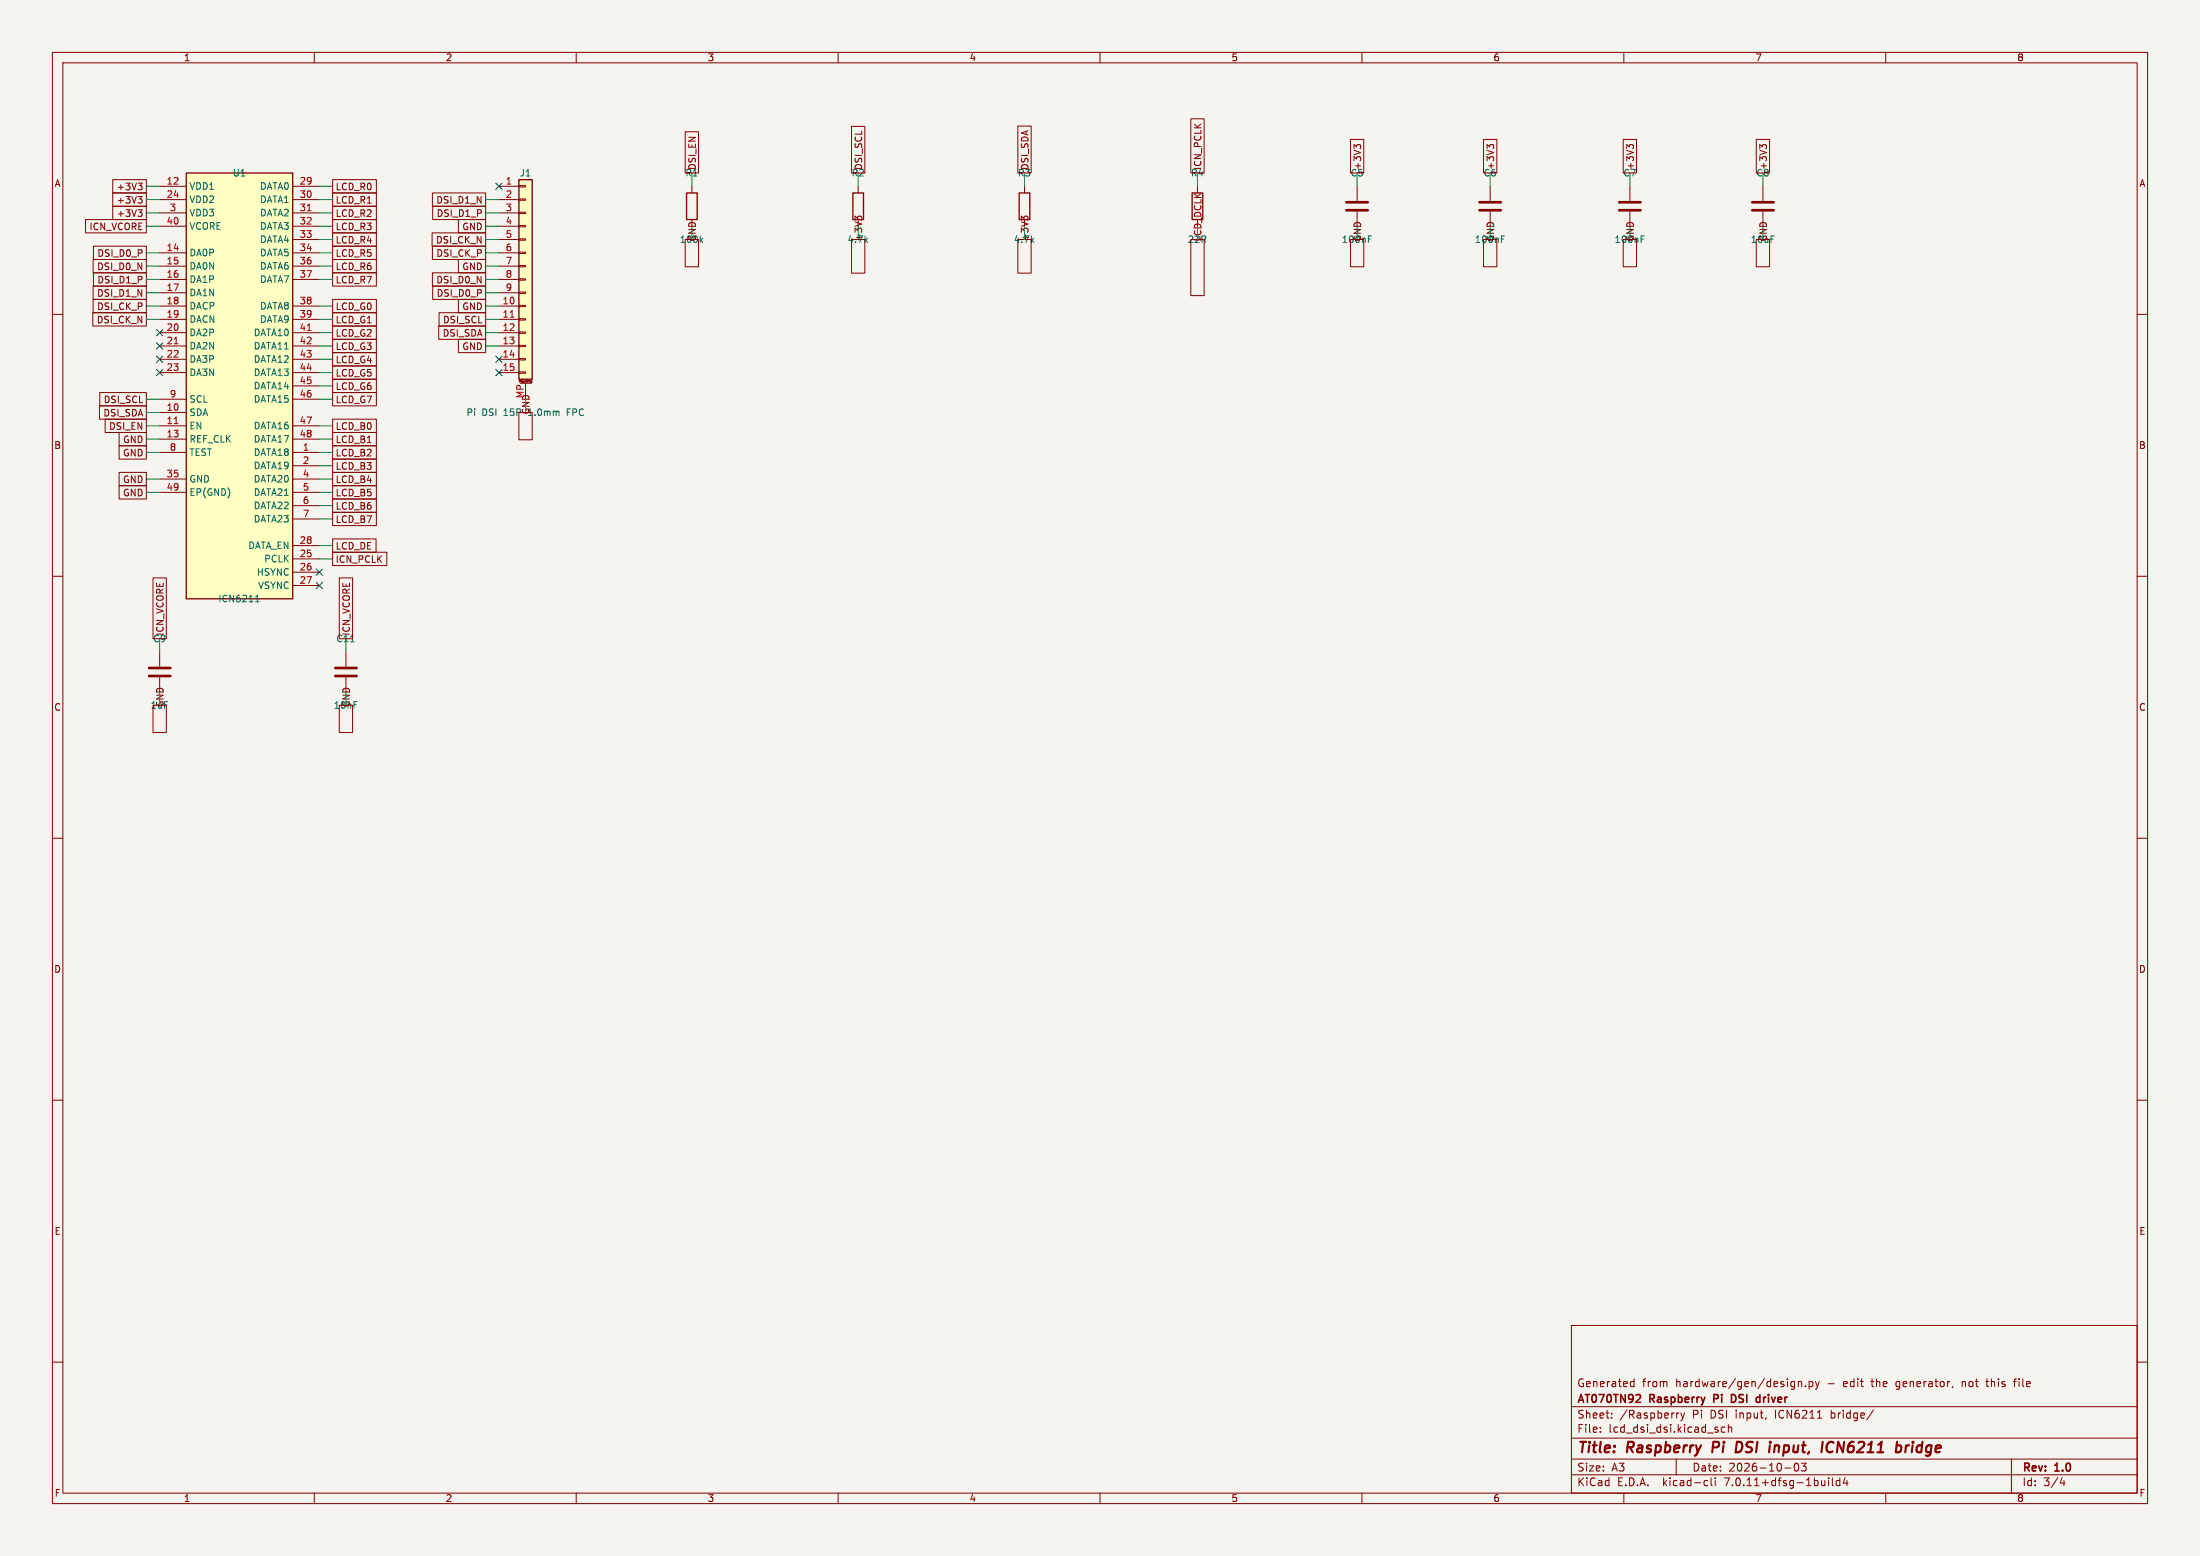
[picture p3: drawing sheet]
<svg xmlns="http://www.w3.org/2000/svg" width="420mm" height="297mm" viewBox="0 0 420 297" stroke-linecap="round" stroke-linejoin="round" font-family="sans-serif">
<path d="M0 0h420v297h-420z" fill="#f5f4ef" stroke="#f5f4ef" stroke-width=".19"/>
<g fill="none" stroke="#840000" stroke-width=".19">
<path d="M10 10h400v277h-400zM12 12h396v273h-396zM60 10v2M110 10v2M160 10v2M210 10v2M260 10v2M310 10v2M360 10v2M21.5 34.3h6.4v2.5h-6.4zM21.5 36.8h6.4v2.6h-6.4zM21.5 39.4h6.4v2.5h-6.4z"/>
<path d="M26.3 35h.8l-.4 .4M26.3 37.5h.8l-.4 .5M26.9 35.4l.2 .3v.3l-.2 .2M26.9 38l.2 .2v.3l-.2 .3M30.5 35.6h5.1M30.5 38.1h5.1M55.9 35.6h5.1M55.9 38.1h5.1M63.5 39.4h8.3v2.5h-8.3zM63.5 36.8h8.3v2.6h-8.3zM63.5 34.3h8.3v2.5h-8.3zM82.5 36.8h10.2v2.6h-10.2z"/>
<path d="M82.6 39.4h10.1v2.5h-10.1zM95.2 35.6h3.9M95.2 38.1h3.9M99.1 38h1.2v.2h-1.2zM99.1 35.4h1.2v.3h-1.2zM130.8 25.2h2.6v7.8h-2.6zM132.1 35.6v1.2M162.6 24.1h2.5v8.9h-2.5zM163.8 35.6v1.2M194.3 24.1h2.6v8.9h-2.6zM195.6 35.6v1.2M227.3 22.7h2.6v10.3h-2.6z"/>
<path d="M228.6 35.6v1.2M257.8 26.6h2.5v6.4h-2.5zM259 27.8l.2-.2h.3l.3 .2M259 28l-.5-.4v.8M259.1 35.6v2.8M283.2 26.6h2.5v6.4h-2.5zM284.4 28l-.5-.4v.8M284.4 27.8l.2-.2h.3l.3 .2M284.5 35.6v2.8M309.9 26.6h2.5v6.4h-2.5zM311 27.8l.3-.2h.3l.2 .2M311 28l-.4-.4v.8"/>
<path d="M311.1 35.6v2.8M335.3 26.6h2.5v6.4h-2.5zM336.4 27.8l.3-.2h.3l.2 .2M336.4 28l-.4-.4v.8M336.5 35.6v2.8M10 60h2M16.3 41.9h11.6v2.6h-11.6zM17.7 59.7h10.2v2.5h-10.2zM17.8 57.1h10.1v2.6h-10.1zM17.8 54.6h10.1v2.6h-10.1zM17.8 49.5h10.1v2.6h-10.1zM17.8 52.1h10.1v2.5h-10.1z"/>
<path d="M17.8 47h10.1v2.5h-10.1zM26.3 40h.8l-.4 .5M26.9 40.5l.2 .3v.3l-.2 .2M30.5 48.3h5.1M30.5 50.8h5.1M30.5 53.3h5.1M30.5 55.9h5.1M30.5 58.4h5.1M30.5 40.6h5.1M30.5 43.2h5.1M55.9 48.3h5.1M55.9 50.8h5.1"/>
<path d="M55.9 53.3h5.1M55.9 58.4h5.1M55.9 40.6h5.1M55.9 43.2h5.1M55.9 45.7h5.1M63.5 47h8.3v2.5h-8.3zM63.5 59.7h8.3v2.5h-8.3zM63.5 57.1h8.3v2.6h-8.3zM63.5 44.4h8.3v2.6h-8.3zM63.5 49.5h8.3v2.6h-8.3zM63.5 52.1h8.3v2.5h-8.3zM63.5 41.9h8.3v2.6h-8.3z"/>
<path d="M82.5 44.4h10.2v2.6h-10.2zM82.5 52.1h10.2v2.5h-10.2zM82.5 47h10.2v2.5h-10.2zM82.6 54.6h10.1v2.6h-10.1zM83.8 59.7h8.9v2.5h-8.9zM87.5 49.5h5.2v2.6h-5.2zM87.5 41.9h5.2v2.6h-5.2zM87.5 57.1h5.2v2.6h-5.2zM95.2 48.3h3.9M95.2 50.8h3.9M95.2 53.3h3.9M95.2 55.9h3.9"/>
<path d="M95.2 58.4h3.9M95.2 40.6h3.9M95.2 43.2h3.9M95.2 45.7h3.9M99.1 58.3h1.2v.2h-1.2zM99.1 55.8h1.2v.2h-1.2zM99.1 53.2h1.2v.3h-1.2zM99.1 50.7h1.2v.2h-1.2zM99.1 48.1h1.2v.3h-1.2zM99.1 45.6h1.2v.2h-1.2zM99.1 43.1h1.2v.2h-1.2zM99.1 40.5h1.2v.3h-1.2z"/>
<path d="M130.8 45.7h2.6v5.2h-2.6zM162.6 45.7h2.5v6.4h-2.5zM163.7 41.5l.3-.2h.3l.2 .2M163.7 41.7l-.5-.4v.7M194.3 45.7h2.6v6.4h-2.6zM195.5 41.5l.2-.2h.3l.3 .2M195.5 41.7l-.5-.4v.7M227.3 45.7h2.6v10.7h-2.6zM257.8 45.7h2.5v5.2h-2.5zM259.1 40.4v2.8M283.2 45.7h2.5v5.2h-2.5zM284.5 40.4v2.8"/>
<path d="M309.9 45.7h2.5v5.2h-2.5zM311.1 40.4v2.8M335.3 45.7h2.5v5.2h-2.5zM336.5 40.4v2.8M408 60h2M19 77.5h8.9v2.5h-8.9zM19 74.9h8.9v2.6h-8.9zM30.5 78.7h5.1M30.5 61h5.1M30.5 63.5h5.1M30.5 66h5.1M30.5 68.6h5.1"/>
<path d="M30.5 71.1h5.1M30.5 76.2h5.1M55.9 61h5.1M55.9 63.5h5.1M55.9 66h5.1M55.9 68.6h5.1M55.9 71.1h5.1M55.9 73.7h5.1M55.9 76.2h5.1M63.5 74.9h8.3v2.6h-8.3zM63.5 72.4h8.3v2.5h-8.3zM63.5 69.8h8.3v2.6h-8.3z"/>
<path d="M63.5 67.3h8.3v2.6h-8.3zM63.5 64.8h8.3v2.5h-8.3zM63.5 62.2h8.3v2.6h-8.3zM83.8 62.2h8.9v2.6h-8.9zM87.5 64.8h5.2v2.5h-5.2zM95.2 61h3.9M95.2 63.5h3.9M95.2 66h3.9M95.2 68.6h3.9M95.2 71.1h3.9M99.1 78.7h2.5v5.2h-2.5zM99.1 71h1.2v.2h-1.2z"/>
<path d="M99.1 68.5h1.2v.2h-1.2zM99.1 65.9h1.2v.3h-1.2zM99.1 63.4h1.2v.2h-1.2zM99.1 60.8h1.2v.3h-1.2zM99.3 73.2h2M100.3 73.2v3M101.4 72.7h.1v.3M101.4 73.1h.1M101.4 72.9h.1M101.5 73.1h-.1M101.5 73v.1M101.5 73h.1"/>
<path d="M20.1 80h7.8v2.6h-7.8zM22.7 92.7h5.2v2.6h-5.2zM22.7 90.2h5.2v2.5h-5.2zM22.7 85.1h5.2v2.5h-5.2zM22.7 82.5h5.2v2.6h-5.2zM30.5 86.4h5.1M30.5 81.3h5.1M30.5 83.8h5.1M30.5 91.4h5.1M30.5 94h5.1M55.9 86.4h5.1M55.9 81.3h5.1"/>
<path d="M55.9 83.8h5.1M55.9 88.9h5.1M55.9 91.4h5.1M55.9 94h5.1M55.9 96.5h5.1M55.9 99.1h5.1M63.5 90.2h8.3v2.5h-8.3zM63.5 97.8h8.3v2.5h-8.3zM63.5 95.2h8.3v2.6h-8.3zM63.5 92.7h8.3v2.6h-8.3zM63.5 87.6h8.3v2.6h-8.3zM63.5 85.1h8.3v2.5h-8.3z"/>
<path d="M63.5 82.5h8.3v2.6h-8.3zM63.5 80h8.3v2.6h-8.3zM10 110h2M29.2 110.3h2.6v11.6h-2.6zM55.9 106.7h5.1M55.9 109.2h5.1M55.9 111.8h5.1M55.9 104.1h5.1M63.5 102.9h8.3v2.5h-8.3zM63.5 105.4h10.3v2.6h-10.3zM64.8 110.3h2.5v11.6h-2.5zM408 110h2"/>
<path d="M29.2 134.6h2.6v5.2h-2.6zM30.5 124.5v2.8M30.5 129.3v2.8M64.8 134.6h2.5v5.2h-2.5zM66 124.5v2.8M66 129.3v2.8M10 160h2M408 160h2M10 210h2M408 210h2M10 260h2M300 253h108v32h-108z"/>
<path d="M408 260h2M300 278.5h108M300 274.5h108M300 268.5h108M305.5 273.2v.2M305.5 272.5v.1M307.7 270.5v.2M307.7 269.8v.1M311.4 263.8h.5M311.4 264.6h.5M311.9 263.2v1.5M320 278.5v3"/>
<path d="M320.5 269.7l-.3 .1-.1 .2M320.9 269.7l.3 1M321.2 270.7l-.3 .5M321.6 269.7l-.4 1M327.8 272.9l.2 .2-.2 .3M327.8 272.4l.1 .1M329.3 272.5l-.4-.1-.3 .3 .1 .6h.6M329.9 272.5l.3-.1 .3 .1 .1 .9M329.9 271.9v1.5M342.7 279.4a.81 .81 0 0 0 .3 1.4l.2-.2 .2-.4-.2-.8M343.3 263.8l.2-.1 .4 .1v.9M343.3 263.7v1"/>
<path d="M344.7 264.5v.2M344.8 279.3l-.5 .6 .4 .1v.6l-.2 .2-.6-.2M345.4 263.8l.4-.1 .3 .3-.2 .6h-.5M345.4 263.7v1.5M346.6 263.7l.3 1M346.9 264.7l-.3 .5M347.3 263.7l-.4 1M357.7 269.1l-1.3 1.9M372.8 264.6l-.1 .3M374.6 263.7v1M374.7 263.8h-.1M379.1 263.7h.6"/>
<path d="M379.3 263.2v1.3l.2 .2M384 278.5v6.5M384.4 263.7h.5M384.9 263.2l-.3 .2v1.3M60 285v2M110 285v2M160 285v2M210 285v2M260 285v2M300 281.5h108M310 285v2M325.6 282.6l.4 .1"/>
<path d="M326 283.5l-.4 .1M326.7 282.1v1.3l.2 .2M327.4 282.1v.1M327.4 282.6v1M340.7 280.2h1.2M349.1 282.1v.1M349.1 282.6v1M349.8 282.1v1.3l.2 .2M351.2 282.7l-.4-.1-.3 .3 .2 .6h.5M351.2 282.1v1.5M352.2 282l-.3 1.1h.9M352.6 282.6v1"/>
<path d="M360 285v2M393.7 282l-.4 1.1h.9M394 282.6v1"/>
</g>
<path d="M327.1 275.2l-.2 2M332.3 275.3l-.7-.1-.3 2h.5l.5-.3M339.4 275.9l-.6 .2M350 275.4a.88 .88 0 0 0-1 0 .88 .88 0 0 0-.3 .9 .69 .69 0 0 0 .3 .8 .69 .69 0 0 0 .8-.1M362.8 276l.2 .3-.2 .7M363.9 275.9l-.2 1.3M364.5 275.9l-.4 .1-.3 .3M365.1 275.9l-.1 1.3M365.2 275.2v.2" fill="none" stroke="#840000" stroke-width=".4"/>
<path d="M312.9 266.2l.3 .3-.1 .3-.8 .9h.9M327.2 267h.6M327.8 266.2h-.6v1.5M331.3 266.4l-.4-.2h-.4v1.5h.4l.4-.2M335.8 266.7l.2 .1M336 266.2v1.5M336 267.6l-.2 .1" fill="none" stroke="#840000" stroke-width=".3"/>
<path d="M257 38.6h4.1M282.4 38.6h4.1M309.1 38.6h4.1M334.5 38.6h4.1M257 40.1h4.1M282.4 40.1h4.1M309.1 40.1h4.1M334.5 40.1h4.1M28.4 129h4.1M28.4 127.5h4.1M64 129h4.1M64 127.5h4.1" fill="none" stroke="#840000" stroke-width=".51"/>
<path d="M35.6 33h20.3v81.3h-20.3zM99.1 34.3h2.5v38.1h-2.5zM131.1 36.8h2v5.1h-2zM162.8 36.8h2v5.1h-2zM194.6 36.8h2v5.1h-2zM227.6 36.8h2v5.1h-2z" fill="none" stroke="#840000" stroke-width=".25"/>
<path d="M133.8 45.8l.4 .5M134.2 45.5l-.5 .4M261.2 45.6h.5M261.2 45h.6M286.6 45.6h.5M286.6 45h.6M313.3 45.6h.4M313.3 45h.6M48.8 114.9h.7M48.8 114l.3-.4v1.3M66.9 122.5h.7" fill="none" stroke="#006464" stroke-width=".19"/>
<g fill="#ffffc2" stroke="#ffffc2" stroke-width=".19">
<path d="M35.6 33h20.3v81.3h-20.3z"/>
<path d="M99.1 34.3h2.5v38.1h-2.5z"/>
</g>
<path d="M58.7 40.2h.7M33.3 65.6h.7M58.7 63.1h.7M97.4 60.5h.7M33.3 80.9h.7" fill="none" stroke="#a90000" stroke-width=".19"/>
<g fill="none" stroke="#009600" stroke-width=".19">
<path d="M27.9 38.1h2.6M27.9 35.6h2.6M61 38.1h2.5M61 35.6h2.5M92.7 38.1h2.5M132.1 33v2.6M163.8 33v2.6M195.6 33v2.6M228.6 33v2.6M259.1 33v2.6M284.5 33v2.6M311.1 33v2.6"/>
<path d="M336.5 33v2.6M27.9 43.2h2.6M27.9 48.3h2.6M27.9 50.8h2.6M27.9 58.4h2.6M27.9 53.3h2.6M27.9 55.9h2.6M27.9 40.6h2.6M61 43.2h2.5M61 48.3h2.5M61 50.8h2.5M61 58.4h2.5"/>
<path d="M61 53.3h2.5M61 40.6h2.5M61 45.7h2.5M92.7 43.2h2.5M92.7 48.3h2.5M92.7 50.8h2.5M92.7 58.4h2.5M92.7 53.3h2.5M92.7 55.9h2.5M92.7 40.6h2.5M92.7 45.7h2.5M27.9 61h2.6"/>
<path d="M27.9 76.2h2.6M27.9 78.7h2.6M61 61h2.5M61 73.7h2.5M61 71.1h2.5M61 68.6h2.5M61 66h2.5M61 63.5h2.5M61 76.2h2.5M92.7 61h2.5M92.7 66h2.5M92.7 63.5h2.5"/>
<path d="M27.9 94h2.6M27.9 81.3h2.6M27.9 86.4h2.6M27.9 91.4h2.6M27.9 83.8h2.6M61 94h2.5M61 81.3h2.5M61 86.4h2.5M61 91.4h2.5M61 83.8h2.5M61 88.9h2.5M61 99.1h2.5"/>
<path d="M61 96.5h2.5M61 106.7h2.5M61 104.1h2.5M30.5 121.9v2.6M66 121.9v2.6"/>
</g>
<g fill="none" stroke="#000084" stroke-width=".19">
<path d="M94.6 35l1.3 1.2M95.9 35l-1.3 1.2M29.9 70.5l1.2 1.2M29.9 68l1.2 1.2M29.9 65.4l1.2 1.2M29.9 62.9l1.2 1.2M31.1 70.5l-1.2 1.2M31.1 68l-1.2 1.2M31.1 65.4l-1.2 1.2M31.1 62.9l-1.2 1.2M94.6 68l1.3 1.2M94.6 70.5l1.3 1.2"/>
<path d="M95.9 68l-1.3 1.2M95.9 70.5l-1.3 1.2M60.4 108.6l1.2 1.2M60.4 111.2l1.2 1.2M61.6 108.6l-1.2 1.2M61.6 111.2l-1.2 1.2"/>
</g>
<g font-size="2.8" fill="#840000">
<text x="301" y="277.9">Title:</text>
<text x="310.6" y="277.9">Raspberry</text>
<text x="327.7" y="277.9">Pi</text>
<text x="333" y="277.9">DSI</text>
<text x="340.2" y="277.9">input,</text>
<text x="351" y="277.9">ICN6211</text>
<text x="366" y="277.9">bridge</text>
</g>
<g font-size="2.1" fill="#840000">
<text x="301" y="268.2">AT070TN92</text>
<text x="301" y="265">Generated</text>
<text x="313.5" y="265">from</text>
<text x="315" y="268.2">Raspberry</text>
<text x="319.9" y="265">hardware/gen/design.py</text>
<text x="327.8" y="268.2">Pi</text>
<text x="331.8" y="268.2">DSI</text>
<text x="337.2" y="268.2">driver</text>
<text x="349" y="265">-</text>
<text x="352.2" y="265">edit</text>
<text x="357.7" y="265">the</text>
<text x="362.5" y="265">generator,</text>
<text x="375.2" y="265">not</text>
<text x="380.1" y="265">this</text>
<text x="385.5" y="265">file</text>
<text x="301" y="273.7">File:</text>
<text x="301" y="271">Sheet:</text>
<text x="307.1" y="273.7">lcd_dsi_dsi.kicad_sch</text>
<text x="309.2" y="271">/Raspberry</text>
<text x="323.2" y="271">Pi</text>
<text x="326.7" y="271">DSI input,</text>
<text x="339.3" y="271">ICN6211</text>
<text x="350.1" y="271">bridge/</text>
<text x="301" y="281.1">Size:</text>
<text x="307.6" y="281.1">A3</text>
<text x="323" y="281.1">Date:</text>
<text x="330" y="281.1">2026-10-03</text>
<text x="386" y="281.3">Rev:</text>
<text x="392.4" y="281.3">1.0</text>
<text x="301" y="283.9">KiCad</text>
<text x="308.7" y="283.9">E.D.A.</text>
<text x="317.6" y="283.9">kicad-cli</text>
<text x="329.5" y="283.9">7.0.11+dfsg-1build4</text>
<text x="386" y="283.9">Id:</text>
<text x="390.1" y="283.9">3/4</text>
</g>
<g font-size="1.8" fill="#840000">
<text x="35" y="11.9">1</text>
<text x="85" y="11.9">2</text>
<text x="135" y="11.9">3</text>
<text x="185" y="11.9">4</text>
<text x="235" y="11.9">5</text>
<text x="285" y="11.9">6</text>
<text x="335" y="11.9">7</text>
<text x="385" y="11.9">8</text>
<text x="10.3" y="35.9">A</text>
<text x="130.7" y="33.9">R1</text>
<text x="133" y="32.5" transform="rotate(-90 133 32.5)">DSI_EN</text>
<text x="162.5" y="33.9">R2</text>
<text x="164.8" y="32.5" transform="rotate(-90 164.8 32.5)">DSI_SCL</text>
<text x="194.2" y="33.9">R3</text>
<text x="196.5" y="32.5" transform="rotate(-90 196.5 32.5)">DSI_SDA</text>
<text x="227.3" y="33.9">R4</text>
<text x="229.6" y="32.5" transform="rotate(-90 229.6 32.5)">ICN_PCLK</text>
<text x="260" y="32.5" transform="rotate(-90 260 32.5)">+3V3</text>
<text x="285.4" y="32.5" transform="rotate(-90 285.4 32.5)">+3V3</text>
<text x="312.1" y="32.5" transform="rotate(-90 312.1 32.5)">+3V3</text>
<text x="337.5" y="32.5" transform="rotate(-90 337.5 32.5)">+3V3</text>
<text x="408.3" y="35.9">A</text>
<text x="22.2" y="36.5">+3V3</text>
<text x="22.2" y="39.1">+3V3</text>
<text x="22.2" y="41.6">+3V3</text>
<text x="64" y="41.6">LCD_R2</text>
<text x="64" y="39.1">LCD_R1</text>
<text x="64" y="36.5">LCD_R0</text>
<text x="83.2" y="39.1">DSI_D1_N</text>
<text x="83.3" y="41.6">DSI_D1_P</text>
<text x="17" y="44.1">ICN_VCORE</text>
<text x="64" y="46.7">LCD_R4</text>
<text x="64" y="44.1">LCD_R3</text>
<text x="83.1" y="46.7">DSI_CK_N</text>
<text x="88.2" y="44.1">GND</text>
<text x="129.6" y="46.6">100k</text>
<text x="161.7" y="46.6">4.7k</text>
<text x="193.5" y="46.6">4.7k</text>
<text x="226.7" y="46.6">22R</text>
<text x="334.1" y="46.6">10uF</text>
<text x="18.4" y="51.8">DSI_D0_N</text>
<text x="18.5" y="49.2">DSI_D0_P</text>
<text x="64" y="49.2">LCD_R5</text>
<text x="64" y="51.8">LCD_R6</text>
<text x="83.2" y="49.2">DSI_CK_P</text>
<text x="88.2" y="51.8">GND</text>
<text x="18.4" y="59.4">DSI_CK_P</text>
<text x="18.4" y="56.8">DSI_D1_N</text>
<text x="18.5" y="54.3">DSI_D1_P</text>
<text x="64" y="59.4">LCD_G0</text>
<text x="64" y="54.3">LCD_R7</text>
<text x="83.2" y="54.3">DSI_D0_N</text>
<text x="83.3" y="56.8">DSI_D0_P</text>
<text x="88.2" y="59.4">GND</text>
<text x="18.4" y="61.9">DSI_CK_N</text>
<text x="64" y="64.5">LCD_G2</text>
<text x="64" y="61.9">LCD_G1</text>
<text x="84.4" y="64.5">DSI_SDA</text>
<text x="84.5" y="61.9">DSI_SCL</text>
<text x="64" y="69.5">LCD_G4</text>
<text x="64" y="67">LCD_G3</text>
<text x="88.2" y="67">GND</text>
<text x="19.7" y="77.2">DSI_SCL</text>
<text x="64" y="77.2">LCD_G7</text>
<text x="64" y="74.6">LCD_G6</text>
<text x="64" y="72.1">LCD_G5</text>
<text x="100.1" y="76.1" transform="rotate(-90 100.1 76.1)">MP</text>
<text x="19.6" y="79.7">DSI_SDA</text>
<text x="20.7" y="82.2">DSI_EN</text>
<text x="64" y="82.2">LCD_B0</text>
<text x="96.3" y="79.6">15P</text>
<text x="10.3" y="85.9">B</text>
<text x="23.4" y="87.3">GND</text>
<text x="23.4" y="84.8">GND</text>
<text x="64" y="89.9">LCD_B3</text>
<text x="64" y="87.3">LCD_B2</text>
<text x="64" y="84.8">LCD_B1</text>
<text x="408.2" y="85.9">B</text>
<text x="23.4" y="94.9">GND</text>
<text x="23.4" y="92.4">GND</text>
<text x="64" y="92.4">LCD_B4</text>
<text x="64" y="94.9">LCD_B5</text>
<text x="64" y="100">LCD_B7</text>
<text x="64" y="97.5">LCD_B6</text>
<text x="64" y="105.1">LCD_DE</text>
<text x="64" y="107.6">ICN_PCLK</text>
<text x="29.1" y="122.8">C9</text>
<text x="31.4" y="121.4" transform="rotate(-90 31.4 121.4)">ICN_VCORE</text>
<text x="64.1" y="122.8">C11</text>
<text x="67" y="121.4" transform="rotate(-90 67 121.4)">ICN_VCORE</text>
<text x="10.3" y="135.9">C</text>
<text x="28.7" y="135.5">1uF</text>
<text x="63.6" y="135.5">10nF</text>
<text x="408.2" y="135.9">C</text>
<text x="10.3" y="185.9">D</text>
<text x="408.2" y="185.9">D</text>
<text x="10.3" y="235.9">E</text>
<text x="408.3" y="235.9">E</text>
<text x="10.3" y="285.9">F</text>
<text x="35" y="286.9">1</text>
<text x="85" y="286.9">2</text>
<text x="135" y="286.9">3</text>
<text x="185" y="286.9">4</text>
<text x="235" y="286.9">5</text>
<text x="285" y="286.9">6</text>
<text x="335" y="286.9">7</text>
<text x="385" y="286.9">8</text>
<text x="408.3" y="285.9">F</text>
</g>
<g font-size="1.8" fill="#a90000">
<text x="31.7" y="35.3">12</text>
<text x="57.1" y="35.3">29</text>
<text x="96.4" y="35.3">1</text>
<text x="31.7" y="37.8">24</text>
<text x="32.3" y="40.4">3</text>
<text x="57.1" y="37.8">30</text>
<text x="57.1" y="40.4">31</text>
<text x="96.4" y="37.8">2</text>
<text x="96.4" y="40.4">3</text>
<text x="31.7" y="42.9">40</text>
<text x="57.1" y="42.9">32</text>
<text x="57.1" y="45.5">33</text>
<text x="96.4" y="42.9">4</text>
<text x="96.4" y="45.5">5</text>
<text x="31.7" y="48">14</text>
<text x="31.7" y="50.5">15</text>
<text x="31.7" y="53.1">16</text>
<text x="57.1" y="48">34</text>
<text x="57.1" y="50.5">36</text>
<text x="57.1" y="53.1">37</text>
<text x="96.4" y="48">6</text>
<text x="96.4" y="50.5">7</text>
<text x="96.4" y="53.1">8</text>
<text x="31.7" y="55.6">17</text>
<text x="31.7" y="58.2">18</text>
<text x="57.1" y="58.2">38</text>
<text x="95.8" y="58.2">10</text>
<text x="96.4" y="55.6">9</text>
<text x="31.7" y="60.7">19</text>
<text x="31.7" y="63.2">20</text>
<text x="31.7" y="65.8">21</text>
<text x="57.1" y="60.7">39</text>
<text x="57.1" y="63.2">41</text>
<text x="57.1" y="65.8">42</text>
<text x="95.8" y="60.7">11</text>
<text x="95.8" y="63.2">12</text>
<text x="95.8" y="65.8">13</text>
<text x="31.7" y="68.3">22</text>
<text x="31.7" y="70.9">23</text>
<text x="57.1" y="68.3">43</text>
<text x="57.1" y="70.9">44</text>
<text x="95.8" y="68.3">14</text>
<text x="95.8" y="70.9">15</text>
<text x="32.3" y="75.9">9</text>
<text x="57.1" y="73.4">45</text>
<text x="57.1" y="75.9">46</text>
<text x="31.7" y="78.5">10</text>
<text x="31.7" y="81">11</text>
<text x="31.7" y="83.6">13</text>
<text x="57.1" y="81">47</text>
<text x="57.1" y="83.6">48</text>
<text x="32.3" y="86.1">8</text>
<text x="57.7" y="86.1">1</text>
<text x="57.7" y="88.6">2</text>
<text x="31.7" y="91.2">35</text>
<text x="31.7" y="93.7">49</text>
<text x="57.7" y="91.2">4</text>
<text x="57.7" y="93.7">5</text>
<text x="57.7" y="96.3">6</text>
<text x="57.7" y="98.8">7</text>
<text x="57.1" y="106.4">25</text>
<text x="57.1" y="103.9">28</text>
<text x="57.1" y="109">26</text>
<text x="57.1" y="111.5">27</text>
</g>
<g font-size="1.8" fill="#006464">
<text x="44.3" y="33.9">U1</text>
<text x="99.1" y="33.9">J1</text>
<text x="257.7" y="33.9">C5</text>
<text x="283.1" y="33.9">C6</text>
<text x="309.8" y="33.9">C7</text>
<text x="335.2" y="33.9">C8</text>
<text x="36.1" y="36.4">VDD1</text>
<text x="36.1" y="39">VDD2</text>
<text x="36.1" y="41.5">VDD3</text>
<text x="49.5" y="36.4">DATA0</text>
<text x="49.5" y="39">DATA1</text>
<text x="49.5" y="41.5">DATA2</text>
<text x="36.1" y="44">VCORE</text>
<text x="49.5" y="44">DATA3</text>
<text x="49.5" y="46.6">DATA4</text>
<text x="256" y="46.6">100nF</text>
<text x="281.4" y="46.6">100nF</text>
<text x="308.1" y="46.6">100nF</text>
<text x="36.1" y="49.1">DA0P</text>
<text x="36.1" y="51.7">DA0N</text>
<text x="49.5" y="49.1">DATA5</text>
<text x="49.5" y="51.7">DATA6</text>
<text x="36.1" y="54.2">DA1P</text>
<text x="36.1" y="56.7">DA1N</text>
<text x="36.1" y="59.3">DACP</text>
<text x="49.5" y="54.2">DATA7</text>
<text x="49.5" y="59.3">DATA8</text>
<text x="36.1" y="61.8">DACN</text>
<text x="36.1" y="64.4">DA2P</text>
<text x="48.3" y="64.4">DATA10</text>
<text x="49.5" y="61.8">DATA9</text>
<text x="36.1" y="66.9">DA2N</text>
<text x="36.1" y="69.4">DA3P</text>
<text x="36.1" y="72">DA3N</text>
<text x="48.3" y="66.9">DATA11</text>
<text x="48.3" y="69.4">DATA12</text>
<text x="48.3" y="72">DATA13</text>
<text x="36.1" y="77.1">SCL</text>
<text x="48.3" y="74.5">DATA14</text>
<text x="48.3" y="77.1">DATA15</text>
<text x="36.1" y="79.6">SDA</text>
<text x="36.1" y="82.1">EN</text>
<text x="48.3" y="82.1">DATA16</text>
<text x="88.9" y="79.6">Pi</text>
<text x="92" y="79.6">DSI</text>
<text x="101.1" y="79.6">1.0mm</text>
<text x="108.7" y="79.6">FPC</text>
<text x="36.1" y="84.7">REF_CLK</text>
<text x="36.1" y="87.2">TEST</text>
<text x="48.3" y="87.2">DATA18</text>
<text x="48.3" y="89.8">DATA19</text>
<text x="48.3" y="84.7">DATA17</text>
<text x="36.1" y="92.3">GND</text>
<text x="36.1" y="94.8">EP(GND)</text>
<text x="48.3" y="92.3">DATA20</text>
<text x="48.3" y="94.8">DATA21</text>
<text x="48.3" y="97.4">DATA22</text>
<text x="48.3" y="99.9">DATA23</text>
<text x="47.3" y="105">DATA_EN</text>
<text x="50.3" y="107.5">PCLK</text>
<text x="48.9" y="110.1">HSYNC</text>
<text x="49.2" y="112.6">VSYNC</text>
<text x="41.6" y="115.2">ICN6211</text>
</g>
<g font-size="1.8" fill="#009600">
<text x="133" y="46.2" transform="rotate(-90 133 46.2)">GND</text>
<text x="164.8" y="46.2" transform="rotate(-90 164.8 46.2)">+3V3</text>
<text x="196.5" y="46.2" transform="rotate(-90 196.5 46.2)">+3V3</text>
<text x="229.6" y="46.2" transform="rotate(-90 229.6 46.2)">LCD_DCLK</text>
<text x="260" y="46.2" transform="rotate(-90 260 46.2)">GND</text>
<text x="285.4" y="46.2" transform="rotate(-90 285.4 46.2)">GND</text>
<text x="312.1" y="46.2" transform="rotate(-90 312.1 46.2)">GND</text>
<text x="337.5" y="46.2" transform="rotate(-90 337.5 46.2)">GND</text>
<text x="101.3" y="79.2" transform="rotate(-90 101.3 79.2)">GND</text>
<text x="31.4" y="135.1" transform="rotate(-90 31.4 135.1)">GND</text>
<text x="67" y="135.1" transform="rotate(-90 67 135.1)">GND</text>
</g>
<text font-size=".5" fill="#840000" x="99" y="73">Mounting</text>
</svg>
